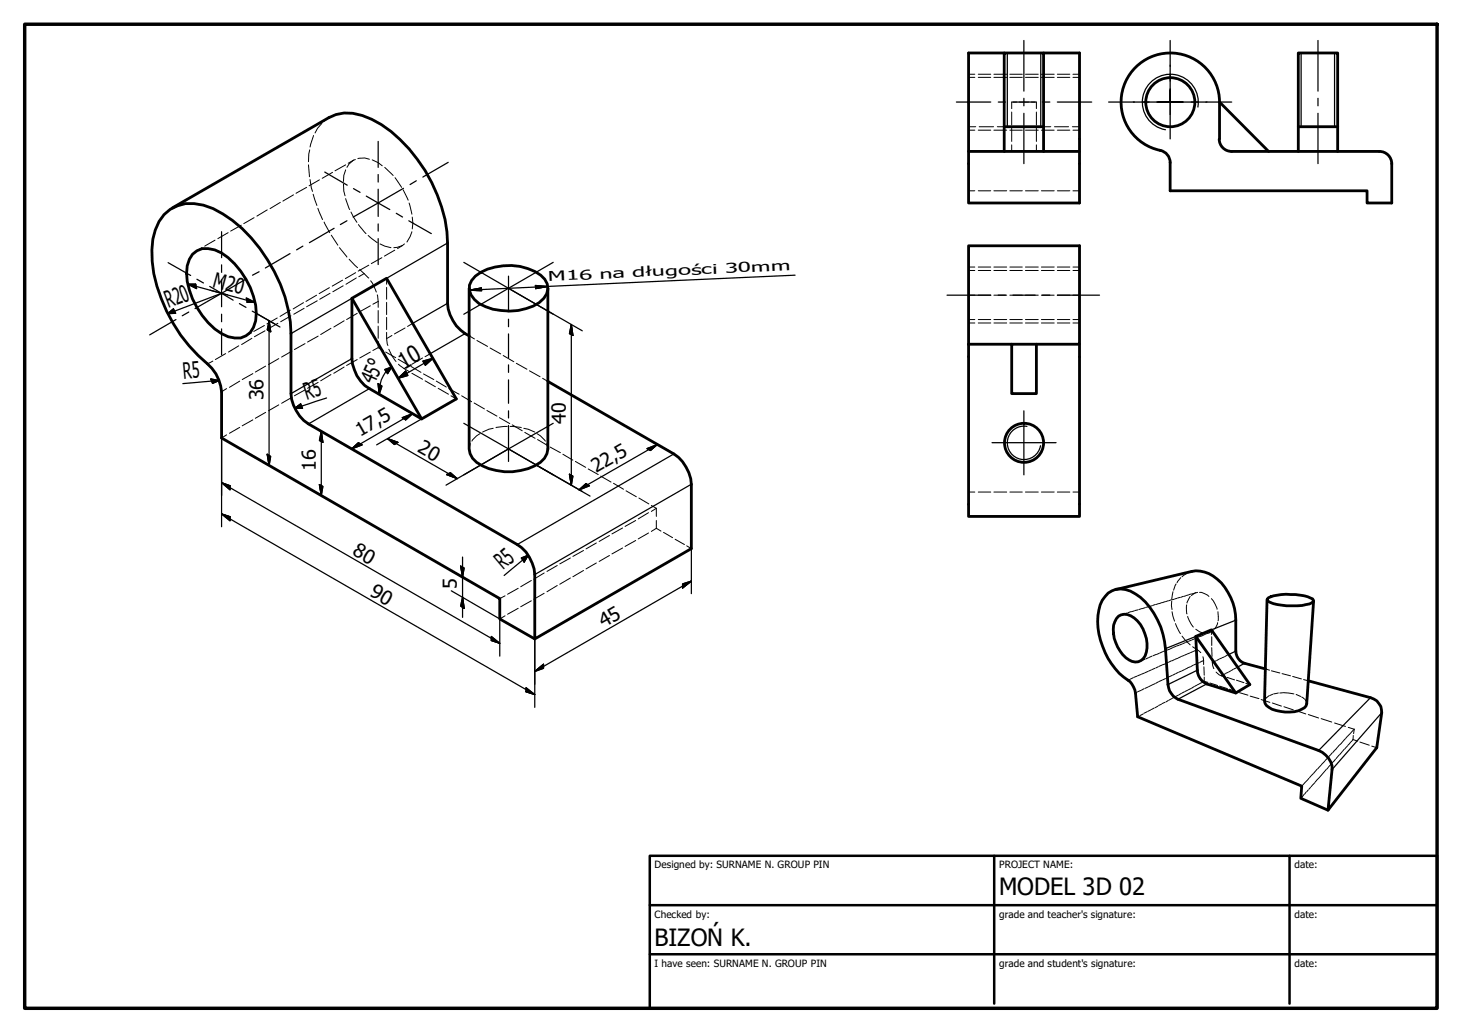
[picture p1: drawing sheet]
<svg xmlns="http://www.w3.org/2000/svg" width="297mm" height="210mm" viewBox="0 0 297 210" stroke-linecap="round" stroke-linejoin="round" font-family="sans-serif">
<!-- layer: Widoczne (ISO) -->
<g fill="none" stroke="#000" stroke-width=".57">
<path d="M204 10.8h-7.2v20M212 10.8h7.3v20h-22.5v10.4h22.5v-10.4M204 30.8v-20h8v20M204 25.8h8M235.7 30.6a2.51 2.51 0 0 1 2 2.4v5.8h40v2.4h5.1v-8a2.51 2.51 0 0 0-2.5-2.4M247.7 28.3a2.51 2.51 0 0 0 2.5 2.5M247.8 20.8a10 10 0 0 0-9.4-10 10 10 0 0 0-10.5 8.6 10 10 0 0 0 7.9 11.2M247.8 28.2v-7.5l9.9 10.1M250.3 30.8h29.9M263.8 30.8v-20h8v20M263.8 25.8h8M95.3 58.6v32.6a4.1 4.1 0 0 0 2.7 3.5 11.9 11.9 0 0 0 11.8-.7l.8-.9 .5-.9 .2-1v-32.6"/>
<path d="M96.6 56.1a11.8 11.8 0 0 1 13.3-.2 3.1 3.1 0 0 1 .6 4.7 9 9 0 0 1-6.9 2.6 11.7 11.7 0 0 1-6.3-1.5 3.8 3.8 0 0 1-1.9-3.8l.4-.9zM42.2 73.9a8.2 8.2 0 0 1 2.8 5.7M71.5 60.6v12.3M75.1 79l10.6 6.1 7-4-14.2-24.5-7 4 14.2 24.5M94.5 67.8l.8 .4M111.3 77.5l25.6 14.7M196.8 69.9h8.7M196.8 69.9v35h22.5v-35M205.5 69.9h5.1v10.1h-5.1zM210.6 69.9h8.7v-20h-22.5v20M62.7 86.1l42.4 24.6M229.2 138.2a3.8 3.8 0 0 1 1.5 2.6"/>
<path d="M243 129.3l.3 6.9M245.2 139l5.9 1.8 2.8-1.7-7.8-11.1-3.1 1.3 8.1 11.5M252.9 134.8l4.2 1.1M257.4 121.8l-.5 20.7a2.1 2.1 0 0 0 1.5 1.6 7.7 7.7 0 0 0 6.6-.3l.5-.8 1.4-20.9M257.5 121.7a5.9 5.9 0 0 1 3.8-1l1.9 .1a8.5 8.5 0 0 1 3.5 .9l.1 .5-.2 .3a13.3 13.3 0 0 1-7.9 .2l-1-.5zM265.8 138.3l12.6 3.5M239.3 142.1l28.6 10.4"/>
<circle cx="237.8" cy="20.8" r="5"/>
<circle cx="208.1" cy="90" r="4"/>
</g>
<!-- layer: Ukryte (ISO) -->
<g fill="none" stroke="#000" stroke-width=".2">
<path d="M196.8 15.7h1.3M196.8 15.1h1.3M198.8 15.7h2.5M198.8 15.1h2.5M201.9 15.7h2.6M201.9 15.1h2.6M205.2 15.7h2.5M205.2 15.1h2.5M208.3 15.7h2.6M208.3 15.1h2.6M211.6 15.7h2.6M211.6 15.1h2.6"/>
<path d="M214.8 15.7h2.6M214.8 15.1h2.6M218 15.7h1.3M218 15.1h1.3M59.6 39.6l-2.1 1.3M62.3 38.1l-2.2 1.2M62.7 33.5l.2 2.4M62.9 30.5l-.2 .8v1.6M63 36.5l.5 2.4M63.6 39.5l.8 2.3M63.7 27.5l-.7 2.4M64.9 36.5l-2.1 1.3"/>
<path d="M65.4 25.1l-.9 1-.5 .9M66.8 23.9l-1 .7M67.6 35l-2.1 1.2M69.8 37.4l.1 1.4 .2 1M70.2 34.5l-.3 1.2-.1 1.2M70.2 33.5l-2.1 1.2M71.8 32.5l-1.1 .7M72.2 32.4l-.4 .1-.9 .8-.4 .7M72.7 32.2l1.4-.1 1 .3M75.6 32.5l1.2 .6 .9 .6M78.2 34l1.7 1.7M80.3 36.1l1.3 2"/>
<path d="M81.9 38.6l1 2.1M196.8 38.8h1.3M196.8 26.5h1.3M196.8 25.8h1.4M198.8 38.8h2.5M198.8 26.5h2.5M198.9 25.8h3M201.9 26.5h2.6M201.9 38.8h2.6M202.6 25.8h1.4M205.2 26.5h2.5M205.2 38.8h2.5"/>
<path d="M205.5 22.8v2.6M205.5 26.1v2.6M205.5 29.4v1.4M206.6 20.7h-1.1v1.4M207.1 20.7h1.9M208.3 26.5h2.6M208.3 38.8h2.6M209.6 20.7h1v1.4M210.6 22.8v2.6M210.6 26.1v2.6M210.6 29.4v1.4M211.6 26.5h2.6"/>
<path d="M211.6 38.8h2.6M212 25.8h1.5M214.2 25.8h2.9M214.8 26.5h2.6M214.8 38.8h2.6M217.9 25.8h1.4M218 38.8h1.3M218 26.5h1.3M41 50.3l-1 .7M43.7 48.8l-2.1 1.2M46.4 47.3l-2.1 1.2M49 45.8l-2.1 1.2"/>
<path d="M51.6 44.2l-2.1 1.2M54.3 42.6l-2.1 1.3M57 41.1l-2.1 1.3M64.3 60l-2.1 1.2M64.6 42.3l.9 2.3M65.8 45.1l1.2 2.2M66.9 58.5l-2.1 1.2M67.3 47.8l1.3 2M69 50.3l1.5 1.9M69.6 56.9l-2.1 1.2M70.2 40.4l.9 2.2M70.9 52.7l1.7 1.7"/>
<path d="M71.3 43.1l1.2 2.1M72.3 55.4l-2.1 1.2M72.8 45.6l1.6 1.9M73.1 54.8l1.8 1.7M74.8 47.9l1.8 1.4M74.9 53.9l-2.1 1.2M75.3 57.1l.4 .5 .8 1.7M76.6 59.9l.2 2.6M77.2 49.6l1 .4 1.2 .3M77.6 52.4l-2.2 1.2M78.5 56.6v1.2M78.5 58.4v2.4"/>
<path d="M80.2 50.8l-2.1 1.2M81.8 49.9l-1 .6M82.2 49.6l-.4 .3-1.1 .4h-.7M83.1 41.2l.6 2.3M83.7 47.1l-1 2.1M83.8 44.1l.1 1.2-.1 1.2M196.8 55h1.3M196.8 60h1.3M196.8 54.3h1.3M198.8 55h2.5M198.8 60h2.5M198.8 54.3h2.5"/>
<path d="M201.9 55h2.6M201.9 60h2.6M201.9 54.3h2.6M205.2 55h2.5M205.2 60h2.5M205.2 54.3h2.5M208.3 55h2.6M208.3 60h2.6M208.3 54.3h2.6M211.6 55h2.6M211.6 60h2.6M211.6 54.3h2.6"/>
<path d="M214.8 55h2.6M214.8 60h2.6M214.8 54.3h2.6M218 55h1.3M218 60h1.3M218 54.3h1.3M51.1 67.7l-1.1 .5M53.7 66.1l-2.1 1.2M56.3 64.6l-2.1 1.2M59 63l-2.1 1.3M61.7 61.5l-2.1 1.3M62 79.2l-2.2 1.2"/>
<path d="M64.6 77.7l-2.1 1.2M67.2 76.1l-2 1.3M69.9 74.6l-2.1 1.3M72.6 73.1l-2.2 1.2M75.2 71.5l-2.1 1.2M76.8 69.4v1.2l-1 .6M76.8 63.1v2.5M76.8 66.3v2.4M76.8 70.6l1.1 .6M78.4 71.5l2 1.2M78.5 67.5v1.3l.3 1.4M78.5 61.4v2.5"/>
<path d="M78.5 64.5v2.5M79 71l.6 1.3 .9 1.1M80.9 73l2.1 1.2M81 74l2.2 1.5M83.5 74.5l2 1.2M83.7 75.9l2.2 1.2M86 76l2.1 1.1M86.4 77.4l2.1 1.2M88.6 77.4l2.1 1.2M89 78.9l2.1 1.2M91.2 79l2.1 1.1M95.3 68.2l1.1 .7"/>
<path d="M96.9 69.2l2.2 1.2M99.6 70.7l2.1 1.2M102.2 72.2l2.2 1.3M104.9 73.8l2.2 1.2M107.6 75.3l2.1 1.3M110.2 76.9l1.1 .6M196.8 64.9h1.3M196.8 65.6h1.3M198.8 64.9h2.5M198.8 65.6h2.5M201.9 65.6h2.6M201.9 64.9h2.6"/>
<path d="M205.2 65.6h2.5M205.2 64.9h2.5M208.3 65.6h2.6M208.3 64.9h2.6M211.6 65.6h2.6M211.6 64.9h2.6M214.8 65.6h2.6M214.8 64.9h2.6M218 64.9h1.3M218 65.6h1.3M46 88.4l-1 .6M48.7 86.8l-2.1 1.2"/>
<path d="M51.4 85.3l-2.2 1.2M54 83.8l-2.1 1.2M56.6 82.3l-2.1 1.2M59.3 80.7l-2.1 1.3M91.6 80.4l1.1 .7M93.8 80.4l2 1.2M95.6 90.1l-.3 1.1M96.3 81.9l2.1 1.2M97.5 88.1l-.7 .5-.9 1M98.9 83.4l2.1 1.2M100.2 87l-.9 .2-1.3 .6M101.5 84.9l2.1 1.2"/>
<path d="M103.1 86.6l-2.3 .3M103.6 86.6l2.3 .3M104.1 86.3l2 1.2M106.4 87l.9 .2 1.3 .6M106.6 87.9l2.1 1.2M109.1 88.1l.7 .5 1 1M109.2 89.3l2.1 1.2M111.1 90.1l.2 1.1M111.8 90.8l2.1 1.2M114.4 92.3l2 1.2M116.9 93.8l2.1 1.2M119.5 95.3l2 1.1"/>
<path d="M122 96.7l2.1 1.3M124.7 98.2l2 1.2M127.2 99.7l2.1 1.2M196.8 100h1.3M198.8 100h2.5M201.9 100h2.6M205.2 100h2.5M208.3 100h2.6M211.6 100h2.6M214.8 100h2.6M218 100h1.3M105.3 119.5l-2.2 1.2"/>
<path d="M107.9 118l-2.1 1.2M110.6 116.4l-2.1 1.3M113.2 119l-2.1 1.2M113.2 114.9l-2.1 1.2M115.9 117.4l-2.2 1.3M115.9 113.4l-2.2 1.2M118.6 115.9l-2.2 1.3M118.6 111.9l-2.2 1.2M121.2 114.4l-2.1 1.2M121.2 110.3l-2.1 1.2M123.8 112.9l-2.1 1.2M123.8 108.8l-2.1 1.2"/>
<path d="M126.5 111.4l-2.2 1.2M126.5 107.3l-2.2 1.2M129.2 109.8l-2.2 1.2M129.2 105.8l-2.2 1.2M129.8 101.2l2 1.2M131.8 108.3l-2.1 1.2M131.8 104.2l-2.1 1.2M132.3 102.7l1 .6M133.3 107.4l1 .5M133.3 103.3v1.6M133.3 105.8v1.6M133.3 107.4l-1 .6"/>
<path d="M133.3 103.3l-1 .6M134.8 108.2l1.9 1.1M137.2 109.6l1.9 1.1M139.5 110.9l1 .6M239 118.7l-.6 1.2M239.9 117.4l-.8 1M241.2 116.5l-1 .7M242.1 116.1l-.6 .3M102.6 125.1l-1.1 .7M102.6 121.1l-1.1 .5M105.3 123.6l-2.2 1.2M107.9 122.1l-2.1 1.2"/>
<path d="M110.6 120.6l-2.1 1.2M228.2 124.7l-.3 .2M229 124.6l-.6 .1M229.7 124.3l-.5 .2M230.5 124.1l-.6 .2M231.2 123.9l-.6 .2M231.8 134.3l-.3 .1M232 123.7l-.6 .2M232.6 134l-.6 .2M232.7 123.5l-.6 .2M233.4 133.6l-.6 .3M233.4 123.3l-.6 .1"/>
<path d="M234.1 133.3l-.6 .3M234.1 123.1l-.6 .1M234.7 122.8l-.5 .2M234.8 133l-.5 .3M235.4 122.7l-.6 .1M235.5 132.8l-.6 .2M236 122.5l-.5 .2M236.2 132.4l-.6 .3M236.7 122.3l-.5 .2M236.9 132.2l-.6 .2M237.3 122.1l-.5 .2M237.6 131.9l-.6 .2"/>
<path d="M237.9 121.9l-.5 .2M238.1 122.1v1.8M238.1 124.3l.5 1.9M238.3 131.6l-.6 .3M238.3 120.2l-.2 1.6M238.6 121.8l-.5 .1M238.8 126.7l1 2M238.9 131.4l-.5 .1M239.1 121.6l-.4 .1M239.6 131.1l-.6 .2M239.8 121.4l-.5 .1M240.2 129.3l1.6 1.7"/>
<path d="M240.2 130.8l-.5 .2M240.3 121.2l-.4 .2M240.8 130.6l-.5 .2M240.9 121.1l-.4 .1M241.1 122.9l.1 1.8M241.3 125.3l.4 .9 .7 1.2M241.4 130.3l-.5 .2M241.5 120.9l-.5 .1M241.8 121.2l-.6 1.3M241.9 139.9l-.5 .3M242.1 130.1l-.5 .2M242.1 120.7l-.5 .1"/>
<path d="M242.3 131.4l1.7 1.2M242.6 139.5l-.5 .4M242.6 129.8l-.4 .2M242.6 120.6l-.4 .1M243 127.9a3.3 3.3 0 0 0 1.9 .8M243 120.4l-.2 .1M243.1 139.2l-.4 .3M243.2 129.6l-.4 .2M243.3 120.4l-.5 .1-.7 .5M243.7 120.4a3.2 3.2 0 0 1 1.9 .8M243.8 138.9l-.5 .3M243.8 129.3l-.5 .2"/>
<path d="M244.3 138.7l-.5 .1M244.4 133.4l.1 1.6M244.4 129.1l-.5 .2M244.6 135.5l.1 1.7M244.7 137.6v.9l-.2 .1M244.7 138.5l.7 .2M244.9 128.9l-.4 .2M245.5 128.6l-.5 .2M245.8 138.8l1.6 .5M245.8 128.5l-.2 .1M246.1 121.6l.8 1.2 .4 1M246.1 128v.9"/>
<path d="M246.2 129.4v1.8M246.2 131.6l.1 1.8M246.3 133.8a3.7 3.7 0 0 0 .3 2.1M246.5 128.1l-.4 .3-.9 .2M247.1 136.6a2.84 2.84 0 0 0 1.8 1M247.4 126.5l-.6 1.3M247.5 124.3v1.8M247.8 139.4l1.6 .5M249.3 137.6l1.5 .5M251.2 138.2l1.5 .5M253.1 138.8l.8 .3M257.1 135.9l.8 .3"/>
<path d="M258.3 136.3l1.7 .5M260.5 136.9l1.7 .4M262.6 137.4l1.8 .6M264.9 138.1l.9 .2M231.5 145.5l-.4 .1M232.3 145.1l-.7 .3M233 144.6l-.6 .3M233.8 144.2l-.6 .4M234.5 143.9l-.6 .3M235.3 143.5l-.6 .3M236 143.1l-.6 .3M236.7 142.7l-.6 .3"/>
<path d="M237.4 142.3l-.5 .4M238.1 142l-.6 .3M238.8 141.6l-.6 .3M239.4 141.3l-.5 .2M240 140.9l-.5 .3M240.7 140.6l-.5 .2M241.3 140.2l-.5 .3M249.7 140.1l1.7 .5M251.8 140.8l1.8 .5M254 141.4l1.8 .6M256.2 142.1l1.8 .6M257 142.4l-.1 .1"/>
<path d="M257.1 142l-.1 .3M257.4 141.7l-.2 .3M257.9 141.4l-.4 .2M258.5 142.8l1.9 .7M258.6 141.1l-.6 .2M259.7 140.8l-.9 .2M260 140.8h.9l2 .2M260.9 143.6l1.9 .6M263.3 144.4l2 .7M263.3 141.1l1 .4M264.5 141.6l.4 .4M264.7 159.5l-.2 .2"/>
<path d="M265 142l.3 .4M265.1 159l-.4 .5M265.4 142.5v.3M265.4 142.8l.1 .2M265.6 158.6l-.4 .4M265.8 145.2l2.1 .7M265.9 158.2l-.3 .3M266.3 160l-.4 .4M266.4 157.6l-.3 .4M266.7 159.5l-.3 .4M266.8 157.2l-.4 .4M267.1 159l-.3 .4"/>
<path d="M267.2 156.8l-.3 .3M267.5 158.5l-.3 .4M267.6 156.3l-.3 .4M268 158.1l-.4 .4M268 155.9l-.3 .3M268.4 157.6l-.4 .4M268.4 146l2.2 .7M268.4 155.5l-.3 .3M268.7 157.2l-.3 .4M268.8 155l-.3 .4M269.1 156.8l-.3 .3M269.2 154.7l-.3 .3"/>
<path d="M269.5 156.3l-.3 .4M269.6 154.2l-.4 .3M269.9 155.9l-.3 .3M269.9 153.8l-.3 .3M270.3 155.5l-.4 .3M270.3 153.4l-.3 .3M270.6 155l-.3 .4M270.6 153l-.2 .3M271 154.7l-.3 .3M271 152.6l-.2 .3M271.1 146.9l2.3 .7M271.3 154.3l-.2 .3"/>
<path d="M271.4 152.2l-.3 .4M271.7 153.8l-.2 .3M271.7 151.9l-.2 .3M272 153.5l-.2 .3M272 151.5l-.2 .3M272.4 153.1l-.2 .3M272.4 151.2l-.3 .2M272.7 152.7l-.2 .3M272.7 150.8l-.2 .3M273 152.3l-.2 .3M273 150.4l-.2 .3M273.4 150.1l-.3 .2"/>
<path d="M273.4 151.9l-.2 .3M273.7 149.7l-.3 .3M273.7 151.6l-.2 .3M273.9 147.8l1.2 .4M274 149.4l-.3 .2M274.1 151.2l-.3 .3M274.3 149.1l-.2 .2M274.4 150.8l-.3 .4M274.6 148.7l-.2 .3M274.7 150.5l-.3 .3M274.9 150.3l.9 .3M274.9 150.3l-.1 .2"/>
<path d="M275 149.5l-.1 .8M275 148.4l-.3 .2M275.1 148.2l-.1 .9M275.1 148.2l-.1 .1M276.3 150.8l1.9 .6M278.7 151.6l1 .3M264.5 162l-.2 .2M264.9 161.5l-.3 .4M265.4 160.9l-.4 .5M265.8 160.5l-.3 .4"/>
</g>
<g fill="none" stroke="#000" stroke-width=".2">
<path d="M67.1 59.6l-2.1 1.2M69.7 58.1l-2.1 1.2M72.4 56.5l-2.1 1.3M74 55.6l-1.1 .6M43.2 73.4l-1 .5M45.8 71.9l-2 1.2M46 79l-1 .6M48.5 70.3l-2.1 1.2M48.7 77.4l-2.1 1.3M51.2 68.7l-2.1 1.3M51.4 75.9l-2.2 1.2M53.8 67.2l-2.1 1.2"/>
<path d="M54 74.4l-2.1 1.2M56.5 65.7l-2.1 1.2M56.6 72.9l-2.1 1.2M59.1 64.2l-2.1 1.2M59.3 71.3l-2.1 1.3M61.8 62.6l-2.1 1.3M62 69.8l-2.2 1.2M64.5 61.1l-2.2 1.2M64.6 68.3l-2.1 1.2M67.2 66.7l-2 1.3M69.9 65.2l-2.1 1.3M72.6 63.7l-2.2 1.2"/>
<path d="M75.2 62.1l-2.1 1.2M76.8 61.2l-1 .6M79.6 68.2l-1.1 .6M82.3 66.6l-2.2 1.3M83.2 74.3l-1.1 .6M83.9 65.7l-1.1 .6M85.9 72.7l-2.2 1.3M87.4 71.9l-1 .6M229.5 138.1l-.3 .1M230.3 137.7l-.7 .3M231 137.4l-.6 .2M231.8 137.1l-.7 .2"/>
<path d="M232.5 139.9l-.6 .3M232.5 136.8l-.6 .2M233.2 139.6l-.5 .3M233.2 136.4l-.5 .3M233.9 136.1l-.5 .3M234 139.2l-.6 .3M234.6 135.8l-.5 .3M234.7 138.9l-.6 .3M235.3 135.5l-.5 .2M235.4 138.5l-.6 .3M236 135.2l-.5 .2M236.1 138.2l-.6 .3"/>
<path d="M236.7 134.9l-.5 .2M236.8 137.9l-.6 .2M237.4 134.6l-.5 .2M237.4 137.6l-.5 .2M238 134.3l-.5 .2M238.1 137.3l-.5 .2M238.6 134l-.5 .3M238.8 136.9l-.5 .3M239.3 133.8l-.5 .2M239.4 136.6l-.5 .3M239.9 133.4l-.5 .3M240 136.4l-.5 .2"/>
<path d="M240.5 133.2l-.5 .2M240.7 136.1l-.5 .2M241.1 132.9l-.4 .2M241.3 135.7l-.5 .3M241.7 132.7l-.5 .2M241.9 135.5l-.5 .2M242.3 132.4l-.4 .2M242.4 135.2l-.4 .2M242.9 132.2l-.5 .2M243.1 134.9l-.5 .2M243.2 132l-.2 .1M243.6 134.7l-.5 .1"/>
<path d="M244.2 134.3l-.4 .3M244.5 134.2l-.2 .1M246.5 134.5l-.2 .2M247.1 134.3l-.5 .2M247.6 134l-.4 .2M248.2 133.7l-.4 .2M248.4 137.2l-.2 .1M248.8 133.4l-.5 .2M249 136.9l-.5 .2M249.3 133.1l-.4 .3M249.5 136.6l-.5 .2M249.6 133l-.2 .1"/>
<path d="M250.1 136.3l-.5 .3M250.6 136l-.4 .2M251.1 135.7l-.4 .2M251.5 135.5l-.2 .2M231 140.7l-.3 .1M231.8 140.3l-.7 .3"/>
</g>
<g fill="none" stroke="#000" stroke-width=".25">
<path d="M204.7 10.8v15M211.5 10.8v15M264.4 10.8v15M271.1 10.8v15M243.4 21.8a5.7 5.7 0 0 0-4.6-6.6 5.7 5.7 0 0 0-6.6 4.6 5.7 5.7 0 0 0 4.6 6.6M90.9 49.4l-12.4 7.2M71.5 72.9l-12.4 7.1M71.5 60.6l-12.4 7.2M75.1 79l-12.4 7.1M90.9 61.6l-7 4.1M94.5 67.8l-7.1 4.1M136.9 92.2l-31.8 18.5"/>
<path d="M140.5 98.4l-31.9 18.3M208.6 86.6a3.4 3.4 0 0 0-3.9 2.8 3.4 3.4 0 0 0 2.8 3.9 3.4 3.4 0 0 0 3.9-2.7M243 129.3l-6.2 2.5M243.3 136.2l-6 2.9M245.2 139l-5.9 3.1M251.1 132.3l-1.5 .7M251.1 126l-5 2M252.9 134.8l-1.4 .7M278.4 141.8l-10.5 10.7M280.7 144.8l-10.1 11.6"/>
</g>
<path d="M35 42.3l31.8-18.4a8.1 8.1 0 0 1 6.8-.4 23.5 23.5 0 0 1 11.2 8.9 30.6 30.6 0 0 1 6.1 17v12.2a8.2 8.2 0 0 0 3.6 6.2M39.1 51.7a3.9 3.9 0 0 1 4.5-.9 14.4 14.4 0 0 1 7.3 7.7 11.7 11.7 0 0 1 1 6.7 4 4 0 0 1-5.5 3.2 14.6 14.6 0 0 1-7.9-9.4 8.1 8.1 0 0 1 .6-7.3zM42.2 73.9a32.2 32.2 0 0 1-11.3-20.8 12.6 12.6 0 0 1 2.4-9.5 7.8 7.8 0 0 1 8-1.9 23.5 23.5 0 0 1 11.5 8.8 30.3 30.3 0 0 1 6.3 17.3v12.2a8.2 8.2 0 0 0 3.6 6.1M45 79.6v9.4l56.5 32.6v4.2l7.1 4M71.5 72.9a7.5 7.5 0 0 0 3.6 6.1M136.9 92.2a8.2 8.2 0 0 1 3.6 6.2v13.1l-31.9 18.3v-13.1a7.9 7.9 0 0 0-3.5-6M226.7 119.8l15.4-3.7a6.8 6.8 0 0 1 6.8 3.3 11.3 11.3 0 0 1 2.2 6.6v6.3a2.68 2.68 0 0 0 1.8 2.5M227.3 125.2a2.93 2.93 0 0 1 3.8 .9 7 7 0 0 1 1.6 7.2 2.16 2.16 0 0 1-3.3 .8 7.5 7.5 0 0 1-3.1-7.1l.5-1.3zM229.2 138.2a14.8 14.8 0 0 1-5.9-14.3 5.2 5.2 0 0 1 3.5-4.2 6.8 6.8 0 0 1 5.9 2.6 16.2 16.2 0 0 1 4.1 9.5l.5 7.3a3.8 3.8 0 0 0 2 3M243.3 136.2a3.1 3.1 0 0 0 1.9 2.8M230.7 140.8l.4 4.8 33.4 14.1-.2 2.5 5.5 2.4M278.4 141.8a3.1 3.1 0 0 1 2.3 3l-1 7.1-9.9 12.7 .8-8.2a4.1 4.1 0 0 0-2.7-3.9" fill="none" stroke="#000" stroke-width=".57"/>
<!-- layer: Obramowanie (ISO) -->
<path d="M5 4.9h287v200h-287z" fill="none" stroke="#000" stroke-width=".7"/>
<path d="M132 173.9h160v31h-160zM202 173.9v30M262 173.9v30M132 183.9h160M132 193.9h160" fill="none" stroke="#000" stroke-width=".51"/>
<g fill="none" stroke="#000" stroke-width=".25">
<path d="M237.7 13.2v15M237.7 18v2.7v-2.4M237.7 8.2v5.3M237.7 15v1.5M66 35l4.5 2.6M71.8 38.3l1.4 .8M74.4 39.8l4.8 2.8M76.8 28.7v5.3M76.8 35.5v1.5M76.8 38.5v5.5M225.2 20.7h5.3M230.3 20.7h14.9"/>
<path d="M232 20.7h1.5M235 20.7h2.7h-2.4M237.7 20.7v2.6M240.2 20.7h-2.5h2.8M242 20.7h1.5M245 20.7h5.3M34.2 53.4l4.5 2.6M40 56.7l1.3 .8M42.6 58.2l4.8 2.8M45 47.1v5.3M45 53.8v1.5M45 56.9v5.4"/>
<path d="M76.8 45.5v1.5M76.8 48.5v5.3M80.5 43.3l1.3 .8M83.1 44.9l4.5 2.6M94.2 53.3l18.2 10.6M112.4 53.3l-18.2 10.6M45 63.9v1.5M45 66.8v5.3M48.6 61.7l1.4 .8M51.2 63.2l4.6 2.6M94.2 86l18.2 10.5M112.4 86l-18.2 10.5"/>
<path d="M201.5 90h13.1M208 83.5v13"/>
</g>
<g fill="none" stroke="#000" stroke-width=".25">
<path d="M208 8.2v10.3M208 20v1.5M267.8 8.2v10.3M267.8 20v1.5M82 38.3l-10.2 5.8M84.6 36.7l-1.3 .8M91.1 33l-5.2 3M194.3 20.7h7M202.8 20.7h1.5M205.8 20.7h4.5M208 23v10.2M211.8 20.7h1.5"/>
<path d="M214.8 20.7h7M267.8 23v10.2M50 56.7l-10.4 6M52.6 55.2l-1.3 .7M58.9 51.5l-5 3M61.5 50l-1.2 .8M67.9 46.4l-5 2.9M70.5 44.9l-1.3 .7M103.3 56.1v7.2M192.4 60h8.9M202.8 60h1.5M205.8 60h4.5"/>
<path d="M211.8 60h1.5M214.8 60h8.6M35.8 64.9l-5.4 3.1M38.4 63.4l-1.4 .8M103.3 64.9v1.5M103.3 67.9v4.8M103.3 74.1v1.6M103.3 77.2v4.8M103.3 83.5v1.4M103.3 86.5v7.3"/>
</g>
<!-- layer: Wymiar (ISO) -->
<g fill="none" stroke="#000" stroke-width=".25">
<path d="M38.2 57.8h1.6l.1 .8zM38.2 57.8l13.6 3.6M42.7 59l3.5 .9M45 59.6l-10.9 4.1M95.4 59l2.4-.5 .1 .6zM103.3 58.6l15 8.6M108.8 58l2.5 .2-2.5 .4zM161.5 55.9l-66.1 3.1M34.1 63.7l1.1-.9 .5 .9zM42.8 77l1.7 .3-1.3 .6zM44.5 77.3l-7.4 .6M50 60.6l1.8 .8h-1.6z"/>
<path d="M52.1 63.7l4.8 2.8M54.7 65.2v29.4l-2.3-1.3M54.7 65.2l.3 2.2-.7-.4zM76.8 77.9l.8 .6-.6 1.7zM78.2 75.1l1.4-.5-.9 1.3zM79.6 74.6a6 6 0 0 0-2.6 5.6M80.9 76.9l1.5-1.5 .5 .9zM85.9 73.4l2-.6-1.5 1.4zM86.4 70l1.5 2.8-7 4.1-1.6-2.8M116.1 65.9l.3 2.3-.7-.4zM116.1 65.9v32.7M45 98.1l1.7 .6v.8z"/>
<path d="M45 98.1l56.5 32.6M45 89v18M54.3 92.3l.7 .4-.3 1.9zM59.9 83l1.2-.9 .4 .9zM63.1 86.3l2.2 1.4v13l-2.2-1.3M64.9 98.5l.7 .3-.3 1.9zM65.3 87.7l.3 2.2-.7-.4zM66.4 80.9l-6.5 2.1M71.4 91.2l1.4-1.2 .8 .4zM78.7 89.1l2.1 .8-.7 .4zM78.7 89.1l14.2 8.2M81.6 82.8l2.2 1.2-12.4 7.2-2.2-1.3"/>
<path d="M81.7 84.9l2.1-.9-1.4 1.3zM85.7 85.1l-9.2 5.3M90.6 98.6l12.7-7.4 15 8.7M90.7 96.4l.8-.4 1.4 1.3zM109 94.5l10.9 6.3M115.7 96.4l.7 .3-.3 1.9zM117.7 99.5l1.4-1.2 .7 .4zM131.4 91.2l2.1-.9-1.4 1.2zM132.8 90l3 1.6M133.5 90.3l-15.8 9.2M45 104.4l1.7 .6v.8zM45 104.4l63.6 36.7"/>
<path d="M91.7 116l2.3 1.3M93.6 115l.7 .4-.3 1.9zM94 113.2v12.2M105.9 113.4l1.4-.6-.8 1.4zM107.3 112.8l-4.9 4.1M138.7 118.7l1.8-.6-1.8 1.4zM140.5 118.1l-31.9 18.3M140.5 111.5v9.1M91.7 120.1l9.8 5.7v7.5M94 121.3l.3 2.3-.7-.4zM99.8 129.3l1.7 1.4-1.7-.6zM106.9 139.7l1.7 1.4-1.7-.5z"/>
<path d="M108.6 136.4l1.8-1.4v.8zM108.6 129.8v13.9"/>
</g>
<g fill="#000" stroke="#000" stroke-width=".25">
<path d="M38.2 57.8h1.6zM38.2 57.8h1.6l.1 .8zM95.4 59l2.4-.5zM95.4 59l2.4-.5 .1 .6zM108.8 58.6l2.5-.4zM108.8 58l2.5 .2-2.5 .4zM34.1 63.7l1.1-.9zM34.1 63.7l1.1-.9 .5 .9zM43.2 77.9l1.3-.6zM42.8 77l1.7 .3-1.3 .6zM50.2 61.4h1.6zM50 60.6l1.8 .8h-1.6z"/>
<path d="M54.7 65.2l.3 2.2zM54.7 65.2l.3 2.2-.7-.4zM76.8 77.9l.2 2.3zM76.8 77.9l.8 .6-.6 1.7zM79.6 74.6l-.9 1.3zM78.2 75.1l1.4-.5-.9 1.3zM80.9 76.9l1.5-1.5zM80.9 76.9l1.5-1.5 .5 .9zM86.4 74.2l1.5-1.4zM85.9 73.4l2-.6-1.5 1.4zM116.1 65.9l.3 2.3zM116.1 65.9l.3 2.3-.7-.4z"/>
<path d="M45 98.1l1.7 .6zM45 98.1l1.7 .6v.8zM54.3 92.3l.4 2.3zM54.3 92.3l.7 .4-.3 1.9zM59.9 83l1.2-.9zM59.9 83l1.2-.9 .4 .9zM64.9 98.5l.4 2.2zM64.9 98.5l.7 .3-.3 1.9zM65.3 87.7l.3 2.2zM65.3 87.7l.3 2.2-.7-.4zM71.4 91.2l1.4-1.2zM71.4 91.2l1.4-1.2 .8 .4z"/>
<path d="M78.7 89.1l2.1 .8zM78.7 89.1l2.1 .8-.7 .4zM82.4 85.3l1.4-1.3zM81.7 84.9l2.1-.9-1.4 1.3zM90.7 96.4l2.2 .9zM90.7 96.4l.8-.4 1.4 1.3zM115.7 96.4l.4 2.2zM115.7 96.4l.7 .3-.3 1.9zM117.7 99.5l1.4-1.2zM117.7 99.5l1.4-1.2 .7 .4zM132.1 91.5l1.4-1.2zM131.4 91.2l2.1-.9-1.4 1.2z"/>
<path d="M45 104.4l1.7 .6zM45 104.4l1.7 .6v.8zM93.6 115l.4 2.3zM93.6 115l.7 .4-.3 1.9zM107.3 112.8l-.8 1.4zM105.9 113.4l1.4-.6-.8 1.4zM138.7 119.5l1.8-1.4zM138.7 118.7l1.8-.6-1.8 1.4zM94 121.3l.3 2.3zM94 121.3l.3 2.3-.7-.4zM99.8 130.1l1.7 .6zM99.8 129.3l1.7 1.4-1.7-.6z"/>
<path d="M108.6 136.4l1.8-1.4zM108.6 136.4l1.8-1.4v.8zM106.9 140.6l1.7 .5zM106.9 139.7l1.7 1.4-1.7-.5z"/>
</g>
<g font-size="4.8">
<text x="34.2" y="62.6" transform="rotate(-21 34.2 62.6)">R20</text>
<text x="62.4" y="81.2" transform="rotate(-18 62.4 81.2)">R5</text>
<text x="203" y="182">MODEL 3D 02</text>
<text x="133" y="192.2">BIZOŃ K.</text>
</g>
<g font-size="4.7">
<text x="82.1" y="75.1" transform="rotate(-30 82.1 75.1)">10</text>
<text x="102.2" y="115.9" transform="rotate(-40 102.2 115.9)">R5</text>
</g>
<text font-size="4.6" x="37.3" y="77.1" transform="rotate(-5 37.3 77.1)">R5</text>
<text font-size="4.5" x="76.1" y="78.3" transform="rotate(-66 76.1 78.3)">45°</text>
<text font-size="4.3" x="43.1" y="58.3" transform="rotate(15 43.1 58.3)">M20</text>
<g font-size="3.9">
<text x="53.5" y="81.4" transform="rotate(-90 53.5 81.4)">36</text>
<text x="114.9" y="86.1" transform="rotate(-90 114.9 86.1)">40</text>
<text x="64.1" y="95.7" transform="rotate(-90 64.1 95.7)">16</text>
<text x="84.6" y="91.7" transform="rotate(30 84.6 91.7)">20</text>
<text x="121.1" y="96.1" transform="rotate(-30 121.1 96.1)">22,5</text>
<text x="71.4" y="112.6" transform="rotate(30 71.4 112.6)">80</text>
<text x="92.8" y="119.7" transform="rotate(-90 92.8 119.7)">5</text>
<text x="74.9" y="121" transform="rotate(30 74.9 121)">90</text>
<text x="122.7" y="127.6" transform="rotate(-30 122.7 127.6)">45</text>
</g>
<text font-size="3.8" x="73.2" y="88.8" transform="rotate(-30 73.2 88.8)">17,5</text>
<g font-size="2.7">
<text x="111.4" y="57.1" transform="rotate(-3 111.4 57.1)">M 1</text>
<text x="117.7" y="56.9" transform="rotate(-3 117.7 56.9)">6</text>
<text x="121.9" y="56.7" transform="rotate(-3 121.9 56.7)">n a</text>
<text x="128.5" y="56.4" transform="rotate(-3 128.5 56.4)">d ł u g o ś c i</text>
<text x="147.4" y="55.5" transform="rotate(-3 147.4 55.5)">3</text>
<text x="150" y="55.3" transform="rotate(-3 150 55.3)">0 m m</text>
</g>
<g font-size="2">
<text x="133" y="176.4">Designed by: SURNAME N. GROUP PIN</text>
<text x="203" y="176.4">PROJECT NAME:</text>
<text x="263" y="176.4">date:</text>
<text x="133" y="186.5">Checked by:</text>
<text x="203" y="186.5">grade and teacher's signature:</text>
<text x="263" y="186.5">date:</text>
<text x="133" y="196.4">I have seen: SURNAME N. GROUP PIN</text>
<text x="203" y="196.4">grade and student's signature:</text>
<text x="263" y="196.4">date:</text>
</g>
</svg>
